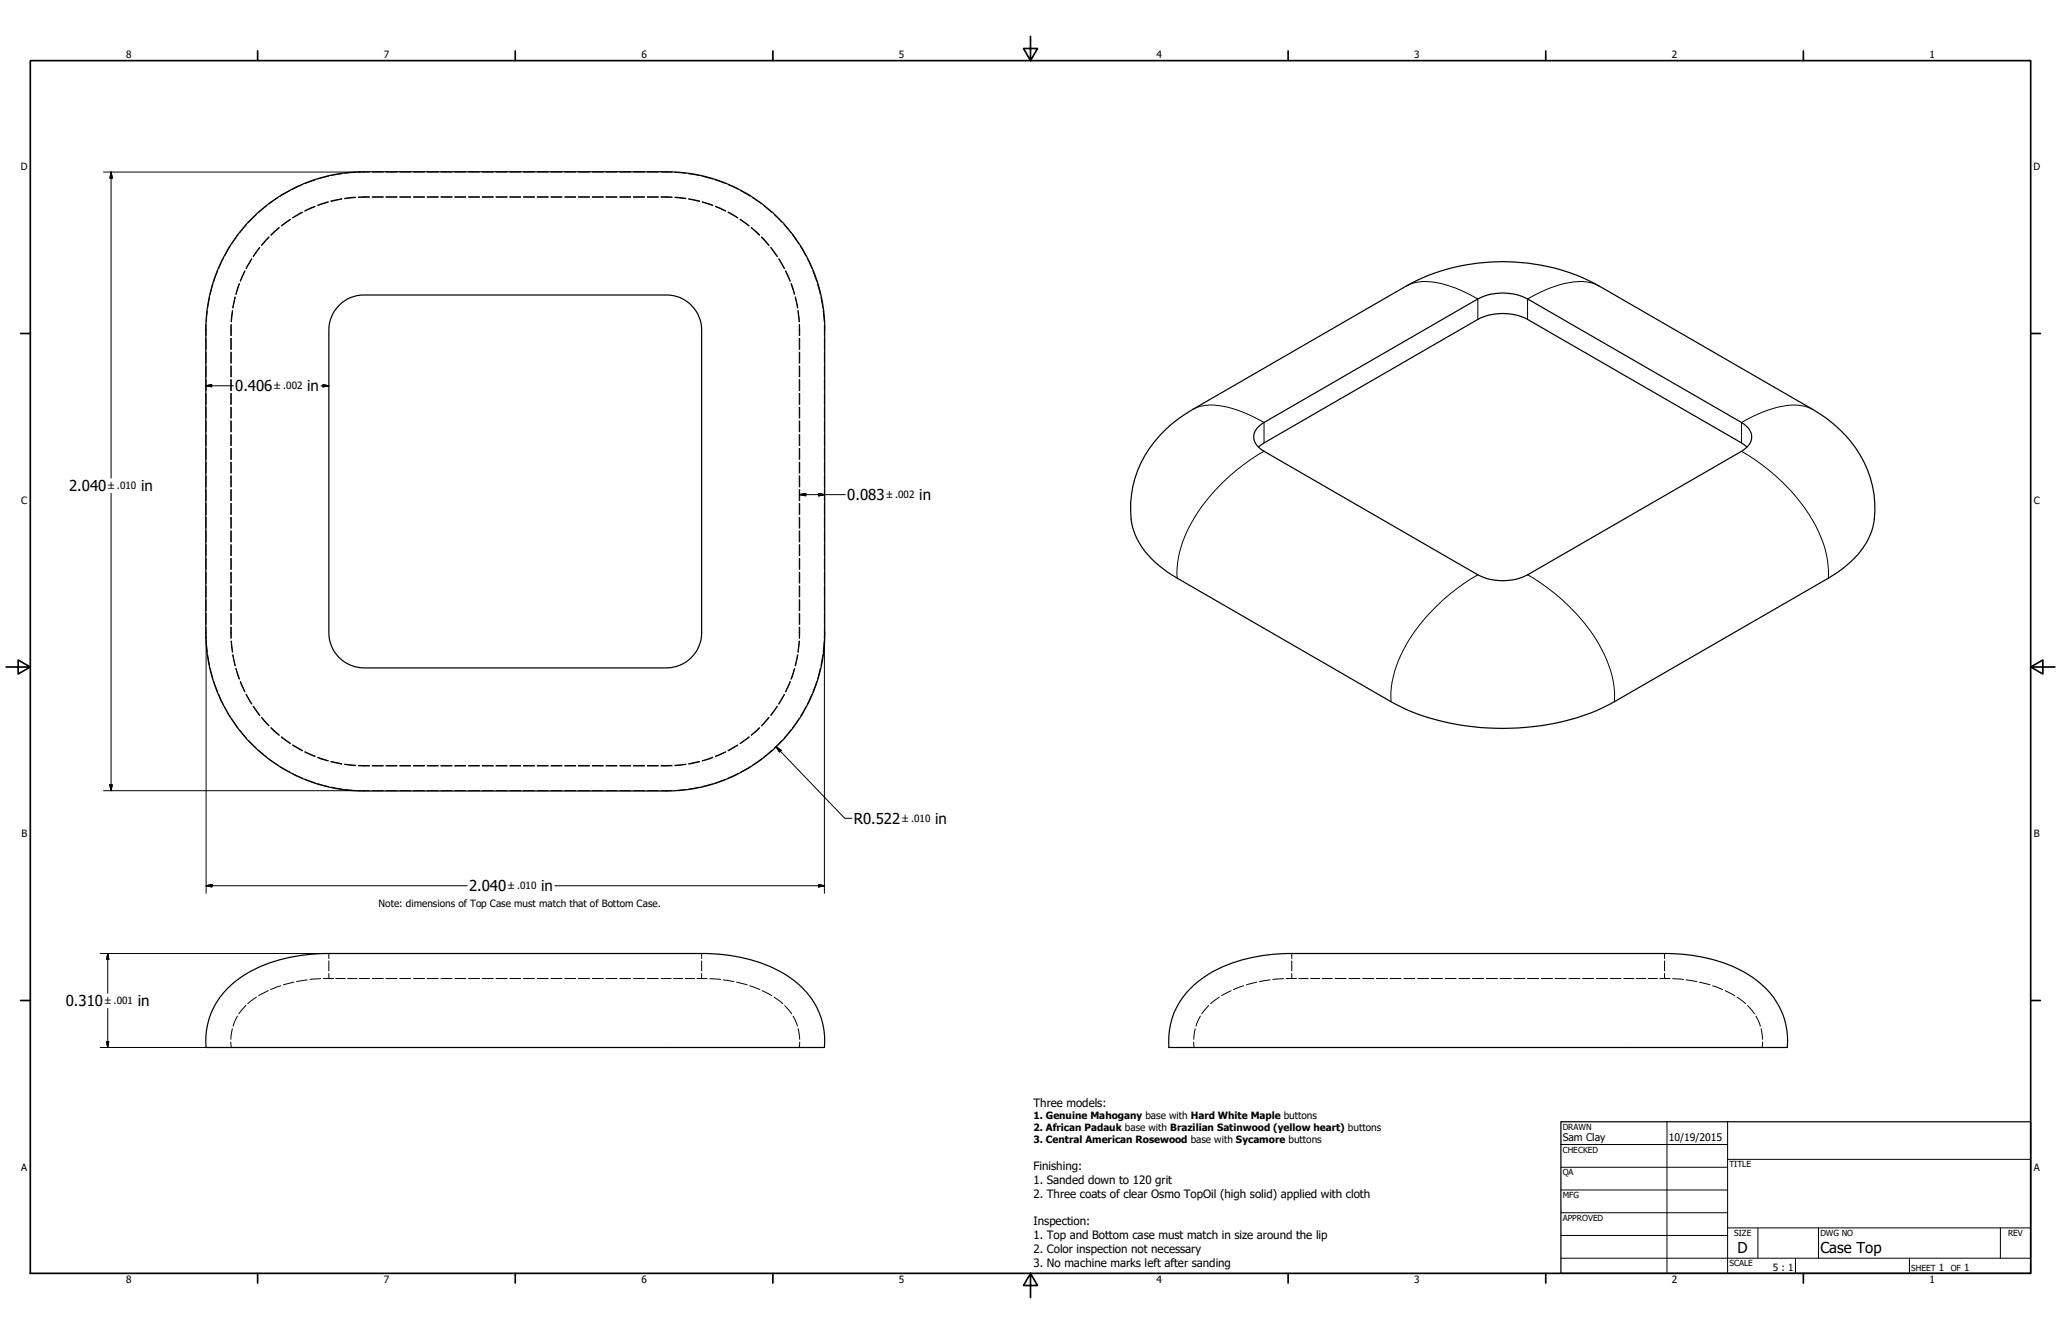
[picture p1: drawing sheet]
<svg xmlns="http://www.w3.org/2000/svg" width="864mm" height="559mm" viewBox="0 0 864 559" stroke-linecap="round" stroke-linejoin="round" font-family="sans-serif">
<!-- layer: Visible (ANSI) -->
<path d="M105.7 91.4a66.1 66.1 0 0 1 46.9-19.5h126.7a66.2 66.2 0 0 1 66.3 66.4v126.7a66.3 66.3 0 0 1-66.3 66.3h-126.8a66.3 66.3 0 0 1-66.3-66.3v-126.7a66.1 66.1 0 0 1 19.5-46.9zM142.1 127.9a14.2 14.2 0 0 1 10.4-4.3h126.8a14.7 14.7 0 0 1 14.7 14.7v126.7a14.7 14.7 0 0 1-14.7 14.8h-126.8a14.7 14.7 0 0 1-14.7-14.8v-126.7a14.9 14.9 0 0 1 4.3-10.4zM619.3 133.8a23.1 23.1 0 0 1 20.8 0l89.6 51.7 2.3 1.8M474 217.6a31 31 0 0 0 13.4 20.7l5.9 3.9 89.6 51.7a99.3 99.3 0 0 0 56.5 10.8 91.4 91.4 0 0 0 37.1-10.8l89.6-51.7a39.5 39.5 0 0 0 18.1-19.6l1.2-5M95.3 414.1a49.7 49.7 0 0 1 26.2-13.1 80.5 80.5 0 0 1 16.3-1.6h156.2a69.5 69.5 0 0 1 35.1 8.8 32 32 0 0 1 16.3 30.6h-259a30.6 30.6 0 0 1 8.9-24.7zM498.8 414.1a49 49 0 0 1 26.2-13.1 79.8 79.8 0 0 1 16.3-1.6h156.2a70.9 70.9 0 0 1 33.1 7.6 32.7 32.7 0 0 1 18.3 31.8h-259.1a30.9 30.9 0 0 1 9-24.7z" fill="none" stroke="#000" stroke-width=".51"/>
<!-- layer: Hidden (ANSI) -->
<g fill="none" stroke="#000" stroke-width=".42">
<path d="M121.5 79.8l-4 2.4M126.7 77.3l-4.2 2M132.1 75.4l-4.3 1.5M137.7 73.8l-4.5 1.2M143.3 72.8l-4.6 .7M149 72.2l-4.5 .4M154.8 72.1h-4.6M156 72.1h4.6M161.7 72.1h4.7M167.5 72.1h4.6M173.3 72.1h4.6M179 72.1h4.6"/>
<path d="M184.8 72.1h4.6M190.6 72.1h4.5M196.3 72.1h4.6M202.1 72.1h4.6M207.8 72.1h4.7M213.6 72.1h4.6M219.3 72.1h4.7M225.1 72.1h4.6M230.9 72.1h4.6M236.7 72.1h4.5M242.4 72.1h4.6M248.2 72.1h4.6"/>
<path d="M253.9 72.1h4.6M259.7 72.1h4.6M265.4 72.1h4.7M271.2 72.1h4.6M277 72.1h4.6M282.8 72.2l4.5 .4M288.5 72.8l4.6 .7M294.1 73.8l4.5 1.2M299.7 75.4l4.3 1.5M305.1 77.3l4.2 2M310.3 79.8l4 2.4M99.7 98.5l-2.7 3.7"/>
<path d="M103.3 94l-2.9 3.5M107.4 89.9l-3.3 3.3M111.8 86.2l-3.5 2.9M112.6 99.3l-3.1 3.4M112.8 99.4l-3.1 3.4M113.5 98.4l3.5-3-3.4 3.2M116.5 82.8l-3.8 2.6M121.7 91.8l-3.8 2.8M121.7 91.9l-3.7 2.8M126.7 88.8l-4.1 2.4M126.7 89l-4 2.3M132 86.6l-4.2 1.9"/>
<path d="M132 86.4l-4.3 1.9M137.5 84.7l-4.3 1.4M137.5 84.5l-4.4 1.5M143.2 83.2l-4.6 1M143.3 83.4l-4.6 1M149 82.7l-4.6 .5M149 82.6l-4.6 .5M154.8 82.6l-4.6 .1M154.8 82.4l-4.6 .2M156 82.6h4.6M156 82.4h4.6M161.7 82.6h4.7"/>
<path d="M161.7 82.4h4.7M167.5 82.6h4.6M167.5 82.4h4.6M173.3 82.6h4.6M173.3 82.4h4.6M179 82.6h4.6M179 82.4h4.6M184.8 82.6h4.6M184.8 82.4h4.6M190.6 82.6h4.5M190.6 82.4h4.5M196.3 82.6h4.6"/>
<path d="M196.3 82.4h4.6M202.1 82.6h4.6M202.1 82.4h4.6M207.8 82.6h4.7M207.8 82.4h4.7M213.6 82.6h4.6M213.6 82.4h4.6M219.3 82.6h4.7M219.3 82.4h4.7M225.1 82.6h4.6M225.1 82.4h4.6M230.9 82.6h4.6"/>
<path d="M230.9 82.4h4.6M236.7 82.6h4.5M236.7 82.4h4.5M242.4 82.6h4.6M242.4 82.4h4.6M248.2 82.6h4.6M248.2 82.4h4.6M253.9 82.6h4.6M253.9 82.4h4.6M259.7 82.6h4.6M259.7 82.4h4.6M265.4 82.6h4.7"/>
<path d="M265.4 82.4h4.7M271.2 82.6h4.6M271.2 82.4h4.6M277 82.6l4.6 .1M277 82.4l4.6 .2M282.8 82.7l4.6 .5M282.8 82.6l4.6 .5M288.5 83.4l4.6 1M288.6 83.2l4.6 1M294.3 84.7l4.3 1.4M294.3 84.5l4.4 1.5M299.8 86.6l4.2 1.9"/>
<path d="M299.8 86.4l4.3 1.9M305.1 89l4 2.3M305.1 88.8l4.1 2.4M310.1 91.9l3.7 2.8M310.1 91.8l3.8 2.8M315.3 82.8l3.8 2.6M318.3 98.4l-3.5-3 3.4 3.2M319 99.4l3.1 3.4M319.2 99.3l3.1 3.4M320 86.2l3.5 2.9M324.4 89.9l3.3 3.3M328.5 94l2.9 3.5"/>
<path d="M332.1 98.5l2.7 3.7M89.2 118.9l-1.1 4.5M91.2 113.5l-1.6 4.4M93.5 108.3l-1.9 4.2M96.4 103.3l-2.3 3.9M100.2 118.8l-1.4 4.5M100.4 118.9l-1.5 4.4M102.6 113.5l-2 4.2M102.7 113.5l-1.9 4.3M105.4 108.4l-2.3 4.1M105.5 108.5l-2.3 4M108.8 103.6l-2.8 3.8"/>
<path d="M108.9 103.7l-2.7 3.8M322.9 103.7l2.7 3.8M323 103.6l2.8 3.8M326.3 108.5l2.3 4M326.4 108.4l2.3 4.1M329.1 113.5l1.9 4.3M329.2 113.5l2 4.2M331.4 118.9l1.5 4.4M331.6 118.8l1.4 4.5M335.4 103.3l2.3 3.9M338.3 108.3l1.9 4.2M340.6 113.5l1.6 4.4"/>
<path d="M342.6 118.9l1.1 4.5M86.4 136v4.6M86.9 130.2l-.5 4.6M87.8 124.5l-.8 4.6M96.8 136l-.1 4.6M96.9 136v4.6M97.3 130.1l-.5 4.7M97.5 130.2l-.5 4.6M98.4 124.4l-.9 4.6M98.6 124.5l-.9 4.5M333.2 124.5l.9 4.5M333.4 124.4l.9 4.6"/>
<path d="M334.3 130.2l.5 4.6M334.5 130.1l.5 4.7M334.9 136v4.6M335 136l.1 4.6M344 124.5l.8 4.6M344.9 130.2l.5 4.6M345.4 136v4.6M86.4 141.7v4.7M86.4 147.5v4.6M86.4 153.3v4.6M86.4 159v4.6M96.7 141.7v4.7"/>
<path d="M96.7 147.5v4.6M96.7 153.3v4.6M96.7 159v4.6M96.9 141.7v4.7M96.9 147.5v4.6M96.9 153.3v4.6M96.9 159v4.6M334.9 141.7v4.7M334.9 147.5v4.6M334.9 153.3v4.6M334.9 159v4.6M335.1 141.7v4.7"/>
<path d="M335.1 147.5v4.6M335.1 153.3v4.6M335.1 159v4.6M345.4 141.7v4.7M345.4 147.5v4.6M345.4 153.3v4.6M345.4 159v4.6M86.4 164.8v4.6M86.4 170.6v4.5M86.4 176.3v4.6M96.7 164.8v4.6M96.7 170.6v4.5"/>
<path d="M96.7 176.3v4.6M96.9 164.8v4.6M96.9 170.6v4.5M96.9 176.3v4.6M334.9 164.8v4.6M334.9 170.6v4.5M334.9 176.3v4.6M335.1 164.8v4.6M335.1 170.6v4.5M335.1 176.3v4.6M345.4 164.8v4.6M345.4 170.6v4.5"/>
<path d="M345.4 176.3v4.6M86.4 182.1v4.6M86.4 187.8v4.7M86.4 193.6v4.6M86.4 199.3v4.7M96.7 182.1v4.6M96.7 187.8v4.7M96.7 193.6v4.6M96.7 199.3v4.7M96.9 182.1v4.6M96.9 187.8v4.7M96.9 193.6v4.6"/>
<path d="M96.9 199.3v4.7M334.9 182.1v4.6M334.9 187.8v4.7M334.9 193.6v4.6M334.9 199.3v4.7M335.1 182.1v4.6M335.1 187.8v4.7M335.1 193.6v4.6M335.1 199.3v4.7M345.4 182.1v4.6M345.4 187.8v4.7M345.4 193.6v4.6"/>
<path d="M345.4 199.3v4.7M86.4 205.1v4.6M86.4 210.9v4.6M86.4 216.7v4.5M96.7 205.1v4.6M96.7 210.9v4.6M96.7 216.7v4.5M96.9 205.1v4.6M96.9 210.9v4.6M96.9 216.7v4.5M334.9 205.1v4.6M334.9 210.9v4.6"/>
<path d="M334.9 216.7v4.5M335.1 205.1v4.6M335.1 210.9v4.6M335.1 216.7v4.5M345.4 205.1v4.6M345.4 210.9v4.6M345.4 216.7v4.5M86.4 222.4v4.6M86.4 228.2v4.6M86.4 233.9v4.6M86.4 239.7v4.6M96.7 222.4v4.6"/>
<path d="M96.7 228.2v4.6M96.7 233.9v4.6M96.7 239.7v4.6M96.9 222.4v4.6M96.9 228.2v4.6M96.9 233.9v4.6M96.9 239.7v4.6M334.9 222.4v4.6M334.9 228.2v4.6M334.9 233.9v4.6M334.9 239.7v4.6M335.1 222.4v4.6"/>
<path d="M335.1 228.2v4.6M335.1 233.9v4.6M335.1 239.7v4.6M345.4 222.4v4.6M345.4 228.2v4.6M345.4 233.9v4.6M345.4 239.7v4.6M86.4 245.4v4.7M86.4 251.2v4.6M86.4 257v4.6M96.7 245.4v4.7M96.7 251.2v4.6"/>
<path d="M96.7 257v4.6M96.9 245.4v4.7M96.9 251.2v4.6M96.9 257v4.6M334.9 245.4v4.7M334.9 251.2v4.6M334.9 257v4.6M335.1 245.4v4.7M335.1 251.2v4.6M335.1 257v4.6M345.4 245.4v4.7M345.4 251.2v4.6"/>
<path d="M345.4 257v4.6M86.4 262.7v4.6M86.4 268.5l.5 4.6M87 274.3l.8 4.5M88.1 279.9l1.1 4.5M96.7 262.7l.1 4.7M96.8 268.5l.5 4.7M96.9 262.7v4.6M97 268.5l.5 4.7M97.5 274.3l.9 4.6M97.7 274.3l.9 4.6M98.9 280l1.5 4.4"/>
<path d="M332.9 280l-1.5 4.4M334.1 274.3l-.9 4.6M334.3 274.3l-.9 4.6M334.8 268.5l-.5 4.7M334.9 262.7v4.6M335 268.5l-.5 4.7M335.1 262.7l-.1 4.7M343.7 279.9l-1.1 4.5M344.8 274.3l-.8 4.5M345.4 268.5l-.5 4.6M345.4 262.7v4.6M89.6 285.5l1.6 4.3"/>
<path d="M91.6 290.9l1.9 4.2M94.1 296.1l2.3 4M98.8 280l1.4 4.5M100.6 285.6l2 4.2M100.8 285.5l1.9 4.3M103.1 290.9l2.3 4.1M103.2 290.8l2.3 4M106 295.9l2.8 3.8M106.2 295.8l2.7 3.8M325.6 295.8l-2.7 3.8M325.8 295.9l-2.8 3.8M328.6 290.8l-2.3 4"/>
<path d="M328.7 290.9l-2.3 4.1M331 285.5l-1.9 4.3M331.2 285.6l-2 4.2M333 280l-1.4 4.5M337.7 296.1l-2.3 4M340.2 290.9l-1.9 4.2M342.2 285.5l-1.6 4.3M97 301.1l2.7 3.8M100.4 305.8l2.9 3.5M104.1 310.2l3.3 3.2M108.3 314.2l3.5 3M109.5 300.6l3.1 3.5"/>
<path d="M109.7 300.5l3.1 3.5M112.7 317.9l3.8 2.6M113.5 304.9l3.5 3.1M113.6 304.8l3.4 3.1M117.9 308.8l3.8 2.7M118 308.6l3.7 2.8M122.6 312.2l4.1 2.3M122.7 312l4 2.3M127.7 315l4.3 1.9M127.8 314.9l4.2 1.8M133.1 317.3l4.4 1.5M133.2 317.2l4.3 1.4"/>
<path d="M138.6 319.1l4.6 1M138.7 319l4.6 .9M293.1 319l-4.6 .9M293.2 319.1l-4.6 1M298.6 317.2l-4.3 1.4M298.7 317.3l-4.4 1.5M304 314.9l-4.2 1.8M304.1 315l-4.3 1.9M309.1 312l-4 2.3M309.2 312.2l-4.1 2.3M313.8 308.6l-3.7 2.8M313.9 308.8l-3.8 2.7"/>
<path d="M318.2 304.8l-3.4 3.1M318.3 304.9l-3.5 3.1M319.1 317.9l-3.8 2.6M322.1 300.5l-3.1 3.5M322.3 300.6l-3.1 3.5M323.5 314.2l-3.5 3M327.7 310.2l-3.3 3.2M331.4 305.8l-2.9 3.5M334.8 301.1l-2.7 3.8M117.5 321.2l4 2.3M122.5 324l4.2 1.9M127.8 326.4l4.3 1.6"/>
<path d="M133.2 328.4l4.5 1.1M138.7 329.8l4.6 .8M144.4 320.1l4.6 .4M144.4 320.2l4.6 .5M144.5 330.7l4.5 .5M150.2 320.6l4.6 .1M150.2 320.8l4.6 .1M150.2 331.2h4.6M156 320.7h4.6M156 331.2h4.6M156 320.9h4.6M161.7 320.7h4.7"/>
<path d="M161.7 331.2h4.7M161.7 320.9h4.7M167.5 320.7h4.6M167.5 331.2h4.6M167.5 320.9h4.6M173.3 320.7h4.6M173.3 331.2h4.6M173.3 320.9h4.6M179 320.7h4.6M179 331.2h4.6M179 320.9h4.6M184.8 320.7h4.6"/>
<path d="M184.8 331.2h4.6M184.8 320.9h4.6M190.6 320.7h4.5M190.6 331.2h4.5M190.6 320.9h4.5M196.3 320.7h4.6M196.3 331.2h4.6M196.3 320.9h4.6M202.1 320.7h4.6M202.1 331.2h4.6M202.1 320.9h4.6M207.8 320.7h4.7"/>
<path d="M207.8 331.2h4.7M207.8 320.9h4.7M213.6 320.7h4.6M213.6 331.2h4.6M213.6 320.9h4.6M219.3 320.7h4.7M219.3 331.2h4.7M219.3 320.9h4.7M225.1 320.7h4.6M225.1 331.2h4.6M225.1 320.9h4.6M230.9 320.7h4.6"/>
<path d="M230.9 331.2h4.6M230.9 320.9h4.6M236.7 320.7h4.5M236.7 331.2h4.5M236.7 320.9h4.5M242.4 320.7h4.6M242.4 331.2h4.6M242.4 320.9h4.6M248.2 320.7h4.6M248.2 331.2h4.6M248.2 320.9h4.6M253.9 320.7h4.6"/>
<path d="M253.9 331.2h4.6M253.9 320.9h4.6M259.7 320.7h4.6M259.7 331.2h4.6M259.7 320.9h4.6M265.4 320.7h4.7M265.4 331.2h4.7M265.4 320.9h4.7M271.2 320.7h4.6M271.2 331.2h4.6M271.2 320.9h4.6M281.6 331.2h-4.6"/>
<path d="M281.6 320.6l-4.6 .1M281.6 320.8l-4.6 .1M287.3 330.7l-4.5 .5M287.4 320.1l-4.6 .4M287.4 320.2l-4.6 .5M293.1 329.8l-4.6 .8M298.6 328.4l-4.5 1.1M304 326.4l-4.3 1.6M309.3 324l-4.2 1.9M314.3 321.2l-4 2.3M137.8 399.4v2.1M294 399.4v2.1"/>
<path d="M541.3 399.4v2.1M697.5 399.4v2.1M107.4 417.7l-3.6 2.7M112.4 415l-4 2.1M117.7 412.9l-4.3 1.6M123.1 411.4l-4.4 1.2M128.7 410.5l-4.4 .7M134.4 410l-4.5 .3M135.5 409.9h2.3M137.8 409.9h2M137.8 402.5v4.2M137.8 407.8v2.1"/>
<path d="M140.7 409.9h4M145.7 409.9h3.9M150.6 409.9h4.2M156 409.9h4.6M161.7 409.9h4.7M167.5 409.9h4.6M173.3 409.9h4.6M179 409.9h4.6M184.8 409.9h4.6M190.6 409.9h4.5M196.3 409.9h4.6M202.1 409.9h4.6"/>
<path d="M207.8 409.9h4.7M213.6 409.9h4.6M219.3 409.9h4.7M225.1 409.9h4.6M230.9 409.9h4.6M236.7 409.9h4.5M242.4 409.9h4.6M248.2 409.9h4.6M253.9 409.9h4.6M259.7 409.9h4.6M265.4 409.9h4.7M271.2 409.9h4.6"/>
<path d="M277 409.9h4.2M282.2 409.9h3.9M287.1 409.9h4M292 409.9h2M294 409.9h2.3M294 402.5v4.2M294 407.8v2.1M297.4 410l4.5 .3M303.1 410.5l4.4 .7M308.7 411.4l4.4 1.2M314.1 412.9l4.3 1.6M319.4 415l4 2.1"/>
<path d="M324.4 417.7l3.6 2.7M510.9 417.7l-3.6 2.7M515.9 415l-4 2.1M521.1 412.9l-4.2 1.6M526.6 411.4l-4.4 1.2M532.2 410.5l-4.5 .7M537.8 410l-4.5 .3M539 409.9h2.3M541.3 409.9h1.9M541.3 402.5v4.2M541.3 407.8v2.1M544.2 409.9h3.9"/>
<path d="M549.1 409.9h3.9M554 409.9h4.3M559.4 409.9h4.7M565.2 409.9h4.6M571 409.9h4.6M576.7 409.9h4.6M582.5 409.9h4.6M588.3 409.9h4.5M594 409.9h4.6M599.8 409.9h4.6M605.5 409.9h4.7M611.3 409.9h4.6"/>
<path d="M617 409.9h4.7M622.8 409.9h4.6M628.6 409.9h4.6M634.4 409.9h4.5M640.1 409.9h4.6M645.9 409.9h4.6M651.6 409.9h4.6M657.4 409.9h4.6M663.1 409.9h4.7M668.9 409.9h4.6M674.7 409.9h4.6M680.4 409.9h4.3"/>
<path d="M685.7 409.9h3.9M690.6 409.9h3.9M695.5 409.9h2M697.5 409.9h2.3M697.5 402.5v4.2M697.5 407.8v2.1M700.8 410l4.6 .3M706.5 410.5l4.5 .7M712.1 411.4l4.4 1.2M717.6 412.9l4.2 1.6M722.9 415l4 2.1M727.8 417.7l3.7 2.7"/>
<path d="M96.7 436.5l.2 2.3M97.3 430.9l-.6 4.5M99.5 425.6l-1.8 4.2M103 421.2l-2.9 3.5M328.8 421.2l2.9 3.5M332.3 425.6l1.8 4.2M334.5 430.9l.6 4.5M335.1 436.5l-.2 2.3M500.2 436.5l.1 2.3M500.8 430.9l-.6 4.5M503 425.6l-1.9 4.2M506.5 421.2l-2.9 3.5"/>
<path d="M732.3 421.2l2.8 3.5M735.8 425.6l1.8 4.2M737.9 430.9l.7 4.5M738.6 436.5l-.2 2.3"/>
</g>
<!-- layer: Visible Narrow (ANSI) -->
<path d="M589.3 119.8a19.9 19.9 0 0 1 14.8-1 63.5 63.5 0 0 1 15.2 6.4v8.6M670 119.8a19.9 19.9 0 0 0-14.7-1 63.5 63.5 0 0 0-15.2 6.4v8.6M499.7 171.6a19.7 19.7 0 0 1 14.7-1 62.7 62.7 0 0 1 15.3 6.4v8.5M759.7 171.6a19.9 19.9 0 0 0-14.8-1 60.3 60.3 0 0 0-15.2 6.4v8.5M529.7 189a78.5 78.5 0 0 0-33.3 35.9 37.9 37.9 0 0 0-3.1 17.3M729.7 189a77.2 77.2 0 0 1 34.1 38.1l1.8 6.8 .5 4.4v3.9M619.3 240.8a78.5 78.5 0 0 0-33.3 35.9 37.9 37.9 0 0 0-3.1 17.2M640.1 240.8a78.5 78.5 0 0 1 33.3 35.9 37.9 37.9 0 0 1 3.1 17.2" fill="none" stroke="#000" stroke-width=".42"/>
<path d="M619.3 133.8l-89.6 51.7-2.4 1.8M527 179l2.7-2 89.6-51.8a23.1 23.1 0 0 1 20.8 0l89.6 51.8a6.6 6.6 0 0 1 3.7 8.5l-1.1 1.5-2.6 2-89.6 51.8a23.1 23.1 0 0 1-20.8 0l-89.6-51.8a6.4 6.4 0 0 1-3.7-8.5zM474 217.6a45.9 45.9 0 0 1 19.8-42.2l5.9-3.9 89.6-51.7a85.3 85.3 0 0 1 80.7 0l89.6 51.7a49.8 49.8 0 0 1 25.6 35.5l.4 7-.2 3.6" fill="none" stroke="#000" stroke-width=".51"/>
<!-- layer: Border (ANSI) -->
<g fill="none" stroke="#000" stroke-width=".7">
<path d="M431.8 15.2v10.2l-2.9-5.1h5.8l-2.9 5.1M12.7 25.4h838.2v508h-838.2zM107.9 21.3v4.1M215.9 21.3v4.1M323.8 21.3v4.1M539.8 21.3v4.1M647.7 21.3v4.1M755.6 21.3v4.1M8.6 139.7h4.1M850.9 139.7h4.1M2.5 279.4h10.2l-5.1-2.9v5.8l5.1-2.9M850.9 279.4l5.1 2.9v-5.8l-5.1 2.9h10.2"/>
<path d="M8.6 419.1h4.1M850.9 419.1h4.1M107.9 533.4v4.1M215.9 533.4v4.1M323.8 533.4v4.1M431.8 533.4l2.9 5.1h-5.8l2.9-5.1v10.2M539.8 533.4v4.1M647.7 533.4v4.1M755.6 533.4v4.1"/>
</g>
<!-- layer: Title (ANSI) -->
<g fill="none" stroke="#000" stroke-width=".42">
<path d="M654 479.4h69.9M698.5 469.9v63.5M723.9 469.9v63.5M654 488.9h69.9M654 498.5h69.9M723.9 485.6h127M654 508h69.9M654 517.5h69.9M723.9 514.3h127M736.6 514.3v12.7M762 514.3v12.7M838.2 514.3v12.7"/>
<path d="M654 527h196.9M752.3 527v6.4M800.1 527v6.4"/>
</g>
<path d="M654 469.9h196.9v63.5h-196.9z" fill="none" stroke="#000" stroke-width=".51"/>
<!-- layer: Dimension (ANSI) -->
<g fill="none" stroke="#000" stroke-width=".42">
<path d="M43.4 72.1h107.5M46.5 72.1l.6 2.5h-1.1zM46.5 72.1v128.2M86.2 161.6l2.5-.5v1zM86.2 161.6h11.6M134.5 161.6h3.3M135.3 161.1l2.5 .5-2.5 .5zM46.5 206.6v124.6M335.1 207.2l2.5-.5v1zM335.1 207.2h19.1M343.1 206.7l2.5 .5-2.5 .5zM86.4 266.6v107.6"/>
<path d="M345.4 266.6v107.6M325.2 312.9l2.1 1.4-.7 .7zM325.2 312.9l28.7 29.9h3M43.4 331.2h107.5M46 328.7h1.1l-.6 2.5zM86.4 371l2.4-.5v1zM86.4 371h109.4M232.5 371h112.9M343 370.5l2.4 .5-2.4 .5zM42 399.4h108.9M45.1 399.4l.5 2.5h-1zM45.1 399.4v16.7"/>
<path d="M42 438.8h108.9M44.6 436.3h1l-.5 2.5zM45.1 422.4v16.4"/>
</g>
<g fill="#000" stroke="#000" stroke-width=".42">
<path d="M46.5 72.1l.6 2.5zM46.5 72.1l.6 2.5h-1.1zM86.2 161.6l2.5-.5zM86.2 161.6l2.5-.5v1zM135.3 162.1l2.5-.5zM135.3 161.1l2.5 .5-2.5 .5zM335.1 207.2l2.5-.5zM335.1 207.2l2.5-.5v1zM343.1 207.7l2.5-.5zM343.1 206.7l2.5 .5-2.5 .5zM325.2 312.9l2.1 1.4zM325.2 312.9l2.1 1.4-.7 .7z"/>
<path d="M46 328.7l.5 2.5zM46 328.7h1.1l-.6 2.5zM86.4 371l2.4-.5zM86.4 371l2.4-.5v1zM343 371.5l2.4-.5zM343 370.5l2.4 .5-2.4 .5zM45.1 399.4l.5 2.5zM45.1 399.4l.5 2.5h-1zM44.6 436.3l.5 2.5zM44.6 436.3h1l-.5 2.5z"/>
</g>
<g font-size="6.3">
<text x="98.6" y="163.8">0.406</text>
<text x="128.8" y="163.9">in</text>
<text x="29" y="205.7">2.040</text>
<text x="59.1" y="205.7">in</text>
<text x="355" y="209.5">0.083</text>
<text x="385.2" y="209.5">in</text>
<text x="357.8" y="345.1">R0.522</text>
<text x="391.9" y="345.1">in</text>
<text x="196.5" y="373.3">2.040</text>
<text x="226.8" y="373.3">in</text>
<text x="27.6" y="421.5">0.310</text>
<text x="57.7" y="421.5">in</text>
<text x="728.1" y="524.9">D</text>
<text x="762.8" y="525">Case Top</text>
</g>
<g font-size="4.8">
<text x="433.1" y="463.7">Three models:</text>
<text x="433.1" y="490.2">Finishing:</text>
<text x="433.1" y="496">1. Sanded down to 120 grit</text>
<text x="433.1" y="501.8">2. Three coats of clear Osmo TopOil (high solid) applied with cloth</text>
<text x="433.1" y="513.3">Inspection:</text>
<text x="433.1" y="519">1. Top and Bottom case must match in size around the lip</text>
<text x="433.1" y="524.8">2. Color inspection not necessary</text>
<text x="433.1" y="530.6">3. No machine marks left after sanding</text>
</g>
<g font-size="4.4">
<text x="654.8" y="477.8">Sam Clay</text>
<text x="699.3" y="478">10/19/2015</text>
</g>
<g font-size="4.2">
<text x="52.8" y="24.4">8</text>
<text x="160.8" y="24.4">7</text>
<text x="268.7" y="24.4">6</text>
<text x="376.7" y="24.4">5</text>
<text x="484.6" y="24.4">4</text>
<text x="592.6" y="24.4">3</text>
<text x="700.5" y="24.4">2</text>
<text x="808.5" y="24.4">1</text>
<text x="8.8" y="71.4">D</text>
<text x="852" y="71.4">D</text>
<text x="8.9" y="211.1">C</text>
<text x="852.2" y="211.1">C</text>
<text x="9" y="350.8">B</text>
<text x="852.2" y="350.8">B</text>
<text x="158.6" y="379.9">Note: dimensions of Top Case must match that of Bottom Case.</text>
<text x="433.1" y="468.9">1. Genuine Mahogany base with Hard White Maple buttons</text>
<text x="433.1" y="473.9">2. African Padauk base with Brazilian Satinwood (yellow heart) buttons</text>
<text x="433.1" y="478.9">3. Central American Rosewood base with Sycamore buttons</text>
<text x="8.9" y="490.5">A</text>
<text x="852.2" y="490.5">A</text>
<text x="742.9" y="532.6">5 : 1</text>
<text x="812.4" y="532.6">1</text>
<text x="823" y="532.6">1</text>
<text x="52.8" y="537.5">8</text>
<text x="160.8" y="537.5">7</text>
<text x="268.7" y="537.5">6</text>
<text x="376.7" y="537.5">5</text>
<text x="484.6" y="537.5">4</text>
<text x="592.6" y="537.5">3</text>
<text x="700.5" y="537.5">2</text>
<text x="808.5" y="537.5">1</text>
</g>
<g font-size="4">
<text x="114.9" y="163.1">±.002</text>
<text x="45.3" y="205">±.010</text>
<text x="371.4" y="208.7">±.002</text>
<text x="378.1" y="344.3">±.010</text>
<text x="212.9" y="372.6">±.010</text>
<text x="43.9" y="420.8">±.001</text>
</g>
<g font-size="3.5">
<text x="654.8" y="473.2">DRAWN</text>
<text x="654.8" y="482.8">CHECKED</text>
<text x="724.7" y="488.9">TITLE</text>
<text x="654.8" y="492.3">QA</text>
<text x="654.8" y="501.8">MFG</text>
<text x="654.8" y="511.4">APPROVED</text>
<text x="726.7" y="517.7">SIZE</text>
<text x="762.8" y="517.7">DWG NO</text>
<text x="841.4" y="517.7">REV</text>
<text x="724.7" y="530.4">SCALE</text>
<text x="800.9" y="532.6">SHEET</text>
<text x="817.4" y="532.6">OF</text>
</g>
</svg>
